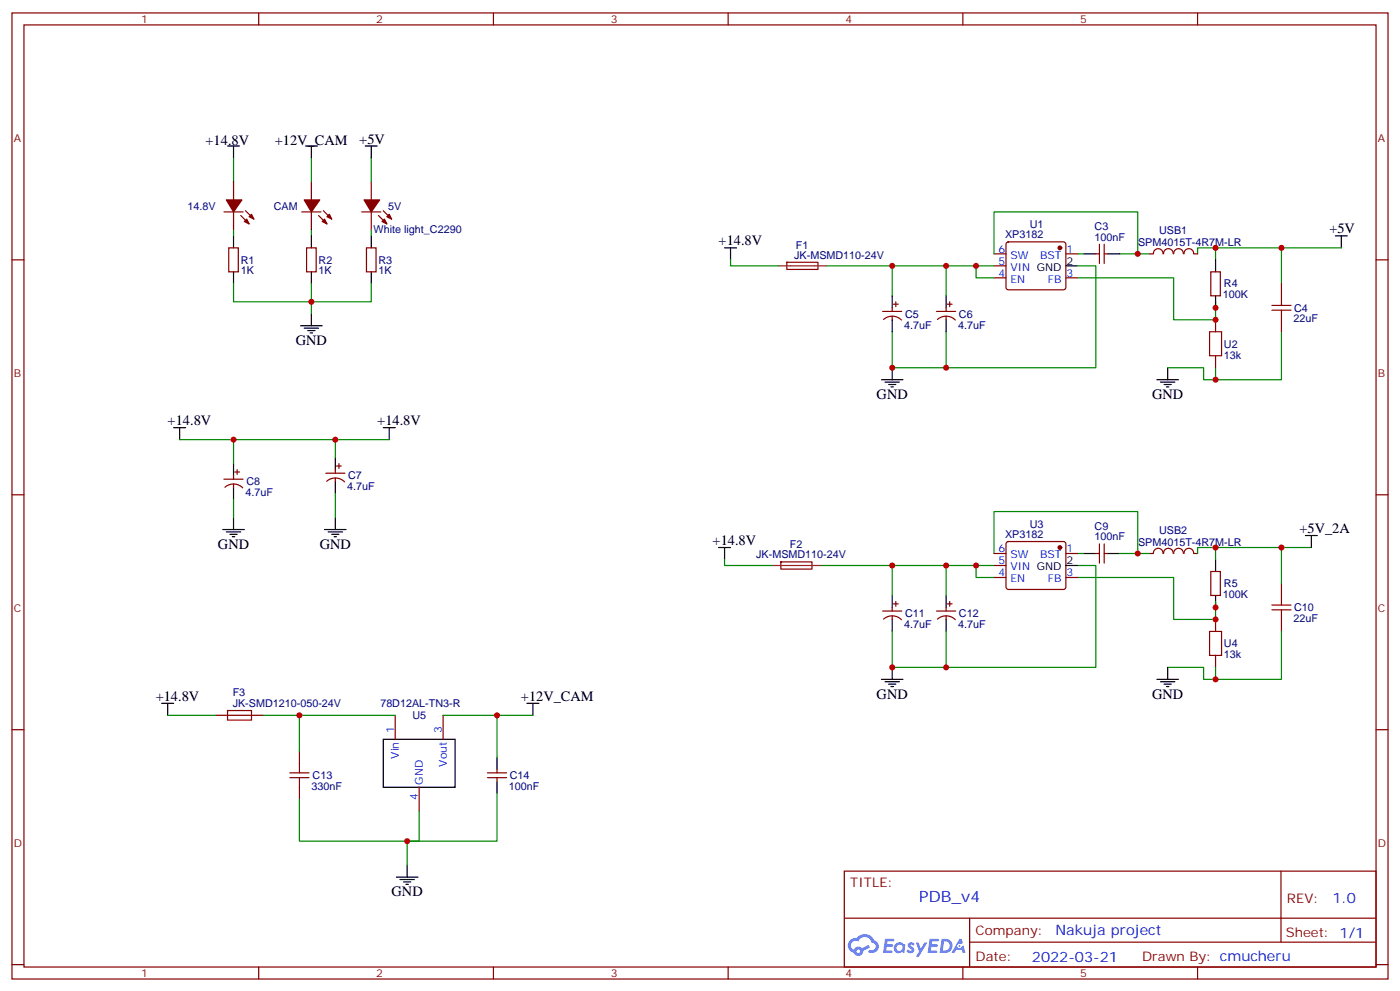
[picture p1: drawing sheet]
<svg xmlns="http://www.w3.org/2000/svg" width="412mm" height="292mm" viewBox="0 0 412 292" stroke-linecap="round" stroke-linejoin="round" font-family="sans-serif">
<g fill="none" stroke="#870000" stroke-width=".35">
<path d="M3.5 3.8h405.4v284.3h-405.4zM7.1 7.3h398.2v277.3h-398.2zM76.2 3.8v3.5M145.3 3.8v3.5M214.5 3.8v3.5M283.6 3.8v3.5M352.8 3.8v3.5M3.5 76.5h3.6M405.3 76.5h3.6M3.5 145.6h3.6M405.3 145.6h3.6M3.5 214.8h3.6"/>
<path d="M405.3 214.8h3.6M248.7 256.4h156.6v28.2h-156.6zM377.3 256.4v20.9M248.7 270.2h156.5M285.6 277.3h119.6M285.6 270.2v14.2M3.5 283.9h3.6M76.2 284.6v3.5M145.3 284.6v3.5M214.5 284.6v3.5M283.6 284.6v3.5M352.8 284.6v3.5"/>
<path d="M405.3 283.9h3.6"/>
</g>
<g fill="#5487ff">
<path d="M267.7 277.6a1.22 1.22 0 0 1 1.7 .2l-.4 .6a.47 .47 0 0 0-.3-.4 .47 .47 0 0 0-.5 .2l.1 .2a1.14 1.14 0 0 1 .8 1.8 1.14 1.14 0 0 1-1.9 0l-.2-.2 .5-.6 .7 .5a.29 .29 0 0 0 .3-.3 .29 .29 0 0 0-.2-.3 1.04 1.04 0 0 1-.6-1.7z"/>
<path d="M260.7 276.3h2.4l.3 .2-.2 .5-1.8 .1-.1 .8h1.5l.3 .4-.3 .4h-1.6l-.2 1.1h1.7l.2 .3-.2 .3-2.6 .1z"/>
<path d="M273.8 276.3h2.4l.3 .2-.1 .5-1.8 .1-.2 .8h1.6l.3 .4-.4 .4h-1.6l-.1 1.1h1.7l.2 .3-.2 .3-2.6 .1z"/>
<path d="M282.6 276.3h.7l.3 1.3-.6 .3a.69 .69 0 0 0-1 .3 .69 .69 0 0 0 .4 .9 .69 .69 0 0 0 .9-.6l.5-.2 .6 2.2h-.8l-.2-.9h-1.8l-.5 .9h-.8z"/>
<path d="M269.8 277.4h.8l.6 1.8 1.1-1.8h.9l-2.6 4.2h-.8l.9-1.5z"/>
<path d="M277.4 276.3l-.6 4.2h1.3a2.11 2.11 0 0 0 2.5-2.1 2.11 2.11 0 0 0-2.5-2.1zM278.1 277.1a1.39 1.39 0 0 1 1.7 1.4 1.39 1.39 0 0 1-1.8 1.3h-.3z"/>
<path d="M263.7 277.9a1.54 1.54 0 0 0-.1 2.2 1.54 1.54 0 0 0 2.2 .1l.6 .3 .3-2.3-.2-.3h-.4a1.49 1.49 0 0 0-2.4 0zM264 278.9a.94 .94 0 0 1 1.8 0 .94 .94 0 0 1-1.8 0z"/>
<path d="M250.4 276.7a2.18 2.18 0 0 0 1.1 3.7 1.44 1.44 0 0 0 1.6 .9 1.44 1.44 0 0 0 1.2-1.4l2-1.1-.5-.7-1.9 1a1.47 1.47 0 0 0-2.4 .4 1.39 1.39 0 0 1-.7-1.9 1.39 1.39 0 0 1 2-.5 2.12 2.12 0 0 1 2.2-1.3 2.12 2.12 0 0 1 1.9 1.7 1.14 1.14 0 0 1 1.1 1.4 1.14 1.14 0 0 1-1.7 .7 .43 .43 0 0 0-.5 .4 .43 .43 0 0 0 .4 .5 1.98 1.98 0 0 0 2.5-1.2 1.98 1.98 0 0 0-1.2-2.6 3.1 3.1 0 0 0-5.3-.6l-.9 .1zM252.3 280a.55 .55 0 0 1 1.1 0 .55 .55 0 0 1-1.1 0z"/>
<circle cx="282.6" cy="278.4" r=".26"/>
</g>
<g fill="none" stroke="#870000" stroke-width=".35">
<path d="M68.8 53.6v5.2M91.7 53.6v5.2M109.4 53.6v5.2M66 62.4h5.6M67.4 73h2.8v7h-2.8zM68.8 62.4v5.3M70.9 63.4l2.5 2.5M72.3 62l2.5 2.5M88.9 62.4h5.6M90.3 73h2.8v7h-2.8zM91.7 62.4v5.3M93.8 63.4l2.5 2.5"/>
<path d="M95.2 62l2.5 2.5M106.5 62.4h5.7M107.9 73h2.9v7h-2.9zM109.4 62.4v5.3M111.5 63.4l2.4 2.5M112.9 62l2.5 2.5M231.8 77.2h9.1v2.1h-9.1zM292.8 74.7h3.5M292.8 78.2h3.5M296.6 71.4l.4-.2h16.3l.5 .2 .2 .5v12.7l-.3 .5-.4 .2h-16.3l-.5-.2-.2-.5v-12.7zM314 74.7h3.5M322.8 74.7h1"/>
<path d="M323.8 71.9v5.6M325.3 74.7h1M325.3 71.9v5.6M338.7 74.7h1M339.8 74.7a1.41 1.41 0 0 1 1.4-1.5 1.41 1.41 0 0 1 1.4 1.5M342.8 74.7a1.41 1.41 0 0 1 1.4-1.5 1.41 1.41 0 0 1 1.4 1.5M345.7 74.7a1.41 1.41 0 0 1 1.5-1.5 1.41 1.41 0 0 1 1.4 1.5M348.8 74.7a1.41 1.41 0 0 1 1.4-1.5 1.41 1.41 0 0 1 1.4 1.5M351.7 74.7h1.1M260 91.7h5.6M260.3 94a3.8 3.8 0 0 1 5.2 .2M262.8 90.6v1.1"/>
<path d="M262.8 93.1v1M263.2 89.5h1.4M263.9 88.8v1.4M275.9 91.7h5.6M276.2 94a3.8 3.8 0 0 1 5.2 .2M278.7 90.6v1.1M278.7 93.1v1M279 89.5h1.5M279.8 88.8v1.4M292.8 81.8h3.5M314 81.8h3.5M356.7 80h2.8v7.1h-2.8z"/>
<path d="M358.1 94.1v3.5M377.5 83.5v3.6M377.5 94.1v3.5M358.1 104.7v3.5M68.8 140v1M69.1 138.9h1.5M69.8 138.2v1.4M96 139.3h5.6M98.8 138.2v1.1M99.1 137.2h1.4M99.8 136.5v1.4M66 141h5.6"/>
<path d="M66.3 143.4a3.8 3.8 0 0 1 5.2 .2M68.8 142.5v1M96.2 141.7a3.8 3.8 0 0 1 5.3 .1M98.8 140.7v1M296.6 159.6l.4-.2h16.3l.5 .2 .2 .5v12.7l-.3 .5-.4 .2h-16.3l-.5-.2-.2-.5v-12.7zM230 165.4h9.1l.1 2.1h-9.2zM260 179.8h5.6M262.8 178.8v1M263.2 177.7h1.4M263.9 177v1.4M275.9 179.8h5.6M278.7 178.8v1"/>
<path d="M279 177.7h1.5M279.8 177v1.4M292.8 162.9h3.5M292.8 170h3.5M292.8 166.4h3.5M314 162.9h3.5M314 170h3.5M322.8 162.9h1M323.8 160.1v5.6M325.3 160.1v5.6M325.3 162.9h1M338.7 162.9h1"/>
<path d="M339.8 162.9a1.41 1.41 0 0 1 1.4-1.5 1.41 1.41 0 0 1 1.4 1.5M342.8 162.9a1.41 1.41 0 0 1 1.4-1.5 1.41 1.41 0 0 1 1.4 1.5M345.7 162.9a1.41 1.41 0 0 1 1.5-1.5 1.41 1.41 0 0 1 1.4 1.5M348.8 162.9a1.41 1.41 0 0 1 1.4-1.5 1.41 1.41 0 0 1 1.4 1.5M351.7 162.9h1.1M356.7 168.2h2.8v7.1h-2.8zM377.5 171.7v3.6M260.3 182.2a3.8 3.8 0 0 1 5.2 .2M262.8 181.3v1M276.2 182.2a3.8 3.8 0 0 1 5.2 .2M278.7 181.3v1M358.1 182.3v3.5"/>
<path d="M358.1 192.9v3.5M377.5 182.3v3.5M63.5 210.5h14.1M116.4 210.5v7.1M130.5 210.5v7.1M88.2 221.1v3.5M88.2 231.7v3.5M123.5 231.7v7.1M143.6 227.5h5.6M143.6 228.9h5.6M146.4 226.4v1.1M146.4 228.9v1"/>
</g>
<g fill="#870000" stroke="#870000" stroke-width=".35">
<path d="M94.9 65.2l.7-.7 .7 1.4z"/>
<path d="M96.3 63.8l.7-.7 .7 1.4z"/>
<path d="M89.6 58.8h4.6l-2.5 3.6z"/>
<path d="M112.5 65.2l.7-.7 .7 1.4z"/>
<path d="M113.9 63.8l.8-.7 .7 1.4z"/>
<path d="M107.2 58.8h4.6l-2.4 3.6z"/>
<path d="M72 65.2l.7-.7 .7 1.4z"/>
<path d="M73.4 63.8l.7-.7 .7 1.4z"/>
<path d="M66.7 58.8h4.6l-2.5 3.6z"/>
<circle cx="312.2" cy="73" r=".53"/>
<circle cx="312.2" cy="161.1" r=".53"/>
</g>
<g fill="none" stroke="#000" stroke-width=".35">
<path d="M67 43h3.6M68.8 43v3.5M90 43h3.5M91.7 43v3.5M107.6 43h3.5M109.4 43v3.5M68.8 69.4v3.6M91.7 69.4v3.6M109.4 69.4v3.6M213.4 73h3.6M215.2 73v3.5M314 78.2h3.5"/>
<path d="M319.3 74.7h3.5M326.3 74.7h3.5M358.1 76.5v3.5M393.3 69.4h3.6M395.1 69.4v3.6M68.8 80v3.5M88.5 95.9h6.4M89.6 96.6h4.2M90.7 97.3h2.1M91.4 98h.7M91.7 80v3.5M91.7 92.4v3.5"/>
<path d="M109.4 80v3.5M262.8 87.1v3.5M262.8 94.1v3.5M278.7 87.1v3.5M278.7 94.1v3.5M358.1 87.1v3.5M259.6 111.8h6.4M260.7 112.5h4.2M261.8 113.2h2.1M262.5 113.9h.7M262.8 108.2v3.6M340.8 111.8h6.3"/>
<path d="M341.8 112.5h4.3M342.9 113.2h2.1M343.6 113.9h.7M344 108.2v3.6M51.2 125.9h3.5M52.9 125.9v3.5M68.8 136.5v3.5M98.8 134.7v3.5M112.9 125.9h3.5M114.7 125.9v3.5M65.6 155.9h6.4M66.7 156.6h4.2"/>
<path d="M67.7 157.3h2.1M68.4 158h.7M68.8 143.5v3.5M68.8 152.3v3.6M95.6 155.9h6.4M96.7 156.6h4.2M97.7 157.3h2.1M98.4 158h.7M98.8 141.7v3.6M98.8 152.3v3.6M384.5 157.6h3.6M386.3 157.6v3.5"/>
<path d="M211.7 161.1h3.5M213.4 161.1v3.6M262.8 175.3v3.5M278.7 175.3v3.5M314 166.4h3.5M319.3 162.9h3.5M326.3 162.9h3.5M358.1 164.7v3.5M358.1 175.3v3.5M259.6 200h6.4M262.8 182.3v3.5M262.8 196.4v3.6"/>
<path d="M278.7 182.3v3.5M340.8 200h6.3M344 196.4v3.6M47.6 207h3.6M49.4 207v3.5M112.9 217.6h21.2v14.1h-21.2zM155.2 207h3.5M157 207v3.5M260.7 200.7h4.2M261.8 201.4h2.1M262.5 202.1h.7M341.8 200.7h4.3"/>
<path d="M342.9 201.4h2.1M343.6 202.1h.7M146.4 222.9v3.5M146.4 229.9v3.6M116.8 258.2h6.3M117.8 258.9h4.3M118.9 259.6h2.1M119.9 254.6v3.6M119.6 260.3h.7"/>
</g>
<g fill="none" stroke="#008700" stroke-width=".35">
<path d="M68.8 46.5v7.1M91.7 46.5v7.1M109.4 46.5v7.1M68.8 67.7v1.7M91.7 67.7v1.7M109.4 67.7v1.7M215.2 76.5v1.7h14.1M243.4 78.2h49.4M262.8 78.2v8.9M278.7 78.2v8.9M287.5 78.2v3.6h5.3M292.8 74.7v-12.3h42.3v12.3h3.6"/>
<path d="M317.5 78.2h5.3v30h-44.1M317.5 74.7h1.8M329.8 74.7h5.3M352.8 74.7v-1.7h5.3v3.5M358.1 73h19.4v10.5M377.5 73h17.6M68.8 83.5v5.3h40.6v-5.3M91.7 83.5v8.9M262.8 97.6v10.6h15.9v-10.6M317.5 81.8h28.2v12.3h12.4v-5.3M377.5 97.6v14.2h-19.4v-3.6M344 108.2h10.5v3.6h3.6"/>
<path d="M52.9 129.4h61.8M68.8 129.4v7.1M98.8 129.4v5.3M68.8 147v5.3M98.8 145.3v7M213.4 164.7v1.7h14.1M241.7 166.4h51.1M262.8 166.4v8.9M278.7 166.4v8.9M287.5 166.4v3.6h5.3M292.8 162.9v-12.3h42.3v12.3h3.6M317.5 166.4h5.3v30h-44.1"/>
<path d="M317.5 170h28.2v12.3h12.4v-5.3M317.5 162.9h1.8M329.8 162.9h5.3M352.8 162.9v-1.8h5.3v3.6M358.1 161.1h19.4v10.6M377.5 161.1h8.8M262.8 185.8v10.6h15.9v-10.6M344 196.4h10.5v3.6h3.6M377.5 185.8v14.2h-19.4v-3.6M49.4 210.5h14.1M77.6 210.5h38.8M88.2 210.5v10.6"/>
<path d="M130.5 210.5h26.5M146.4 210.5v12.4M88.2 235.2v12.4h35.3v-8.8M146.4 233.5v14.1h-26.5v7"/>
</g>
<g fill="none" stroke="#a10000" stroke-width=".35">
<path d="M356.3 97.6h3.5v7.1h-3.5zM374.6 89.9h5.7M374.6 91.3h5.7M377.5 87.1v2.8M377.5 91.3v2.8M374.6 178.1h5.7M374.6 179.5h5.7M377.5 175.3v2.8M377.5 179.5v2.8M356.3 185.8h3.5v7.1h-3.5zM67 209.1h7.1v2.8h-7.1zM85.4 228.9h5.6"/>
<path d="M85.4 227.5h5.6M88.2 224.6v2.9M88.2 228.9v2.8"/>
</g>
<path d="M229.3 78.2h14.1M227.5 166.4h14.2" fill="none" stroke="#8c2424" stroke-width=".35"/>
<g fill="#c00">
<circle cx="262.8" cy="78.2" r=".88"/>
<circle cx="278.7" cy="78.2" r=".88"/>
<circle cx="262.8" cy="108.2" r=".88"/>
<circle cx="358.1" cy="73" r=".88"/>
<circle cx="335.1" cy="74.7" r=".88"/>
<circle cx="278.7" cy="108.2" r=".88"/>
<circle cx="358.1" cy="111.8" r=".88"/>
<circle cx="358.1" cy="90.6" r=".88"/>
<circle cx="287.5" cy="78.2" r=".88"/>
<circle cx="358.1" cy="94.1" r=".88"/>
<circle cx="358.1" cy="182.3" r=".88"/>
<circle cx="287.5" cy="166.4" r=".88"/>
<circle cx="358.1" cy="178.8" r=".88"/>
<circle cx="358.1" cy="200" r=".88"/>
<circle cx="278.7" cy="196.4" r=".88"/>
<circle cx="335.1" cy="162.9" r=".88"/>
<circle cx="358.1" cy="161.1" r=".88"/>
<circle cx="262.8" cy="196.4" r=".88"/>
<circle cx="278.7" cy="166.4" r=".88"/>
<circle cx="262.8" cy="166.4" r=".88"/>
<circle cx="377.5" cy="161.1" r=".88"/>
<circle cx="377.5" cy="73" r=".88"/>
<circle cx="146.4" cy="210.5" r=".88"/>
<circle cx="119.9" cy="247.6" r=".88"/>
<circle cx="88.2" cy="210.5" r=".88"/>
<circle cx="91.7" cy="88.8" r=".88"/>
<circle cx="98.8" cy="129.4" r=".88"/>
<circle cx="68.8" cy="129.4" r=".88"/>
</g>
<text font-size="4.6" fill="#00f" x="270.8" y="265.4">PDB_v4</text>
<g font-size="4.2">
<text x="60.5" y="42.6">+14.8V</text>
<text x="80.9" y="42.6">+12V_CAM</text>
<text x="105.8" y="42.3">+5V</text>
<text x="391.6" y="68.7">+5V</text>
<text x="211.7" y="72.2">+14.8V</text>
<text x="87.1" y="101.5">GND</text>
<text x="258.2" y="117.4">GND</text>
<text x="339.4" y="117.4">GND</text>
<text x="49.4" y="125.2">+14.8V</text>
<text x="111.1" y="125.2">+14.8V</text>
<text x="64.2" y="161.5">GND</text>
<text x="94.2" y="161.5">GND</text>
<text x="209.9" y="160.4">+14.8V</text>
<text x="382.8" y="156.9">+5V_2A</text>
<text x="45.9" y="206.3">+14.8V</text>
<text x="153.5" y="206.3">+12V_CAM</text>
<text x="258.2" y="205.6">GND</text>
<text x="339.4" y="205.6">GND</text>
<text x="115.4" y="263.8">GND</text>
</g>
<g font-size="4.2" fill="#00f">
<text x="392.5" y="265.7">1.0</text>
<text x="310.9" y="275.2">Nakuja project</text>
<text x="304" y="283">2022-03-21</text>
</g>
<g font-size="3.9" fill="#800">
<text x="250.5" y="261">TITLE:</text>
<text x="379.1" y="265.7">REV:</text>
<text x="287.4" y="275.2">Company:</text>
<text x="378.7" y="275.8">Sheet: 1/1</text>
<text x="287.4" y="282.9">Date:</text>
<text x="336.4" y="282.9">Drawn By: cmucheru</text>
</g>
<g font-size="3.2" fill="#800">
<text x="41.6" y="6.8">1</text>
<text x="110.8" y="6.8">2</text>
<text x="179.9" y="6.8">3</text>
<text x="249.1" y="6.8">4</text>
<text x="318.2" y="6.8">5</text>
<text x="4.1" y="41.9">A</text>
<text x="405.9" y="41.9">A</text>
<text x="4.1" y="111.1">B</text>
<text x="405.9" y="111.1">B</text>
<text x="4.1" y="180.2">C</text>
<text x="405.9" y="180.2">C</text>
<text x="4.1" y="249.3">D</text>
<text x="405.9" y="249.3">D</text>
<text x="41.6" y="287.6">1</text>
<text x="110.8" y="287.6">2</text>
<text x="179.9" y="287.6">3</text>
<text x="249.1" y="287.6">4</text>
<text x="318.2" y="287.6">5</text>
</g>
<g font-size="3.2" fill="#000080">
<text x="55.2" y="61.8">14.8V</text>
<text x="80.6" y="61.7">CAM</text>
<text x="114.3" y="61.8">5V</text>
<text x="110.1" y="68.7">White light_C2290</text>
<text x="296.1" y="70.1">XP3182</text>
<text x="303.3" y="67.1">U1</text>
<text x="322.4" y="70.8">100nF</text>
<text x="322.5" y="67.7">C3</text>
<text x="341.4" y="69">USB1</text>
<text x="70.9" y="77.7">R1</text>
<text x="93.8" y="77.7">R2</text>
<text x="111.5" y="77.7">R3</text>
<text x="233.9" y="76.1">JK-MSMD110-24V</text>
<text x="234.4" y="73.2">F1</text>
<text x="335.2" y="72.4">SPM4015T-4R7M-LR</text>
<text x="70.9" y="80.8">1K</text>
<text x="93.8" y="80.8">1K</text>
<text x="111.5" y="80.8">1K</text>
<text x="360.2" y="87.8">100K</text>
<text x="360.5" y="84.6">R4</text>
<text x="266.6" y="93.5">C5</text>
<text x="282.5" y="93.5">C6</text>
<text x="381" y="94.9">22uF</text>
<text x="381.2" y="91.7">C4</text>
<text x="266.3" y="96.7">4.7uF</text>
<text x="282.2" y="96.7">4.7uF</text>
<text x="360.5" y="105.5">13k</text>
<text x="360.5" y="102.3">U2</text>
<text x="72.6" y="142.9">C8</text>
<text x="102.6" y="141.1">C7</text>
<text x="72.3" y="146.1">4.7uF</text>
<text x="102.3" y="144.3">4.7uF</text>
<text x="303.3" y="155.3">U3</text>
<text x="322.5" y="155.9">C9</text>
<text x="232.7" y="161.4">F2</text>
<text x="296.1" y="158.3">XP3182</text>
<text x="322.4" y="159">100nF</text>
<text x="335.2" y="160.6">SPM4015T-4R7M-LR</text>
<text x="341.4" y="157.2">USB2</text>
<text x="222.8" y="164.1">JK-MSMD110-24V</text>
<text x="360.5" y="172.8">R5</text>
<text x="360.2" y="176">100K</text>
<text x="381.2" y="179.9">C10</text>
<text x="266.3" y="184.9">4.7uF</text>
<text x="266.6" y="181.7">C11</text>
<text x="282.2" y="184.9">4.7uF</text>
<text x="282.5" y="181.7">C12</text>
<text x="381" y="183.1">22uF</text>
<text x="360.5" y="190.5">U4</text>
<text x="360.5" y="193.7">13k</text>
<text x="68.5" y="208.1">JK-SMD1210-050-24V</text>
<text x="68.5" y="204.8">F3</text>
<text x="112" y="208.2">78D12AL-TN3-R</text>
<text x="121.5" y="211.7">U5</text>
<text x="91.7" y="232.4">330nF</text>
<text x="92.1" y="229.2">C13</text>
<text x="149.9" y="232.5">100nF</text>
<text x="150.2" y="229.3">C14</text>
</g>
<g font-size="3.2" fill="#00f">
<text x="294.1" y="77.9">5</text>
<text x="294.1" y="74.4">6</text>
<text x="297.6" y="76.1">SW</text>
<text x="306.4" y="76.1">BST</text>
<text x="314.1" y="74.4">1</text>
<text x="294.1" y="81.4">4</text>
<text x="297.6" y="83.2">EN</text>
<text x="297.6" y="79.7">VIN GND</text>
<text x="308.7" y="83.2">FB</text>
<text x="314.1" y="81.4">3</text>
<text x="294.1" y="166.1">5</text>
<text x="294.1" y="162.6">6</text>
<text x="297.6" y="167.9">VIN GND</text>
<text x="297.6" y="164.3">SW</text>
<text x="306.4" y="164.3">BST</text>
<text x="314.1" y="162.6">1</text>
<text x="294.1" y="169.6">4</text>
<text x="297.6" y="171.4">EN</text>
<text x="308.7" y="171.4">FB</text>
<text x="314.1" y="169.6">3</text>
<text x="116.1" y="215.8" transform="rotate(-90 116.1 215.8)">1</text>
<text x="130.2" y="215.8" transform="rotate(-90 130.2 215.8)">3</text>
<text x="117.5" y="223.3" transform="rotate(-90 117.5 223.3)">Vin</text>
<text x="131.6" y="225.7" transform="rotate(-90 131.6 225.7)">Vout</text>
<text x="124.5" y="231" transform="rotate(-90 124.5 231)">GND</text>
<text x="123.1" y="235.5" transform="rotate(-90 123.1 235.5)">4</text>
</g>
<g font-size="3.2">
<text x="314.1" y="77.9">2</text>
<text x="314.1" y="166.1">2</text>
</g>
</svg>
